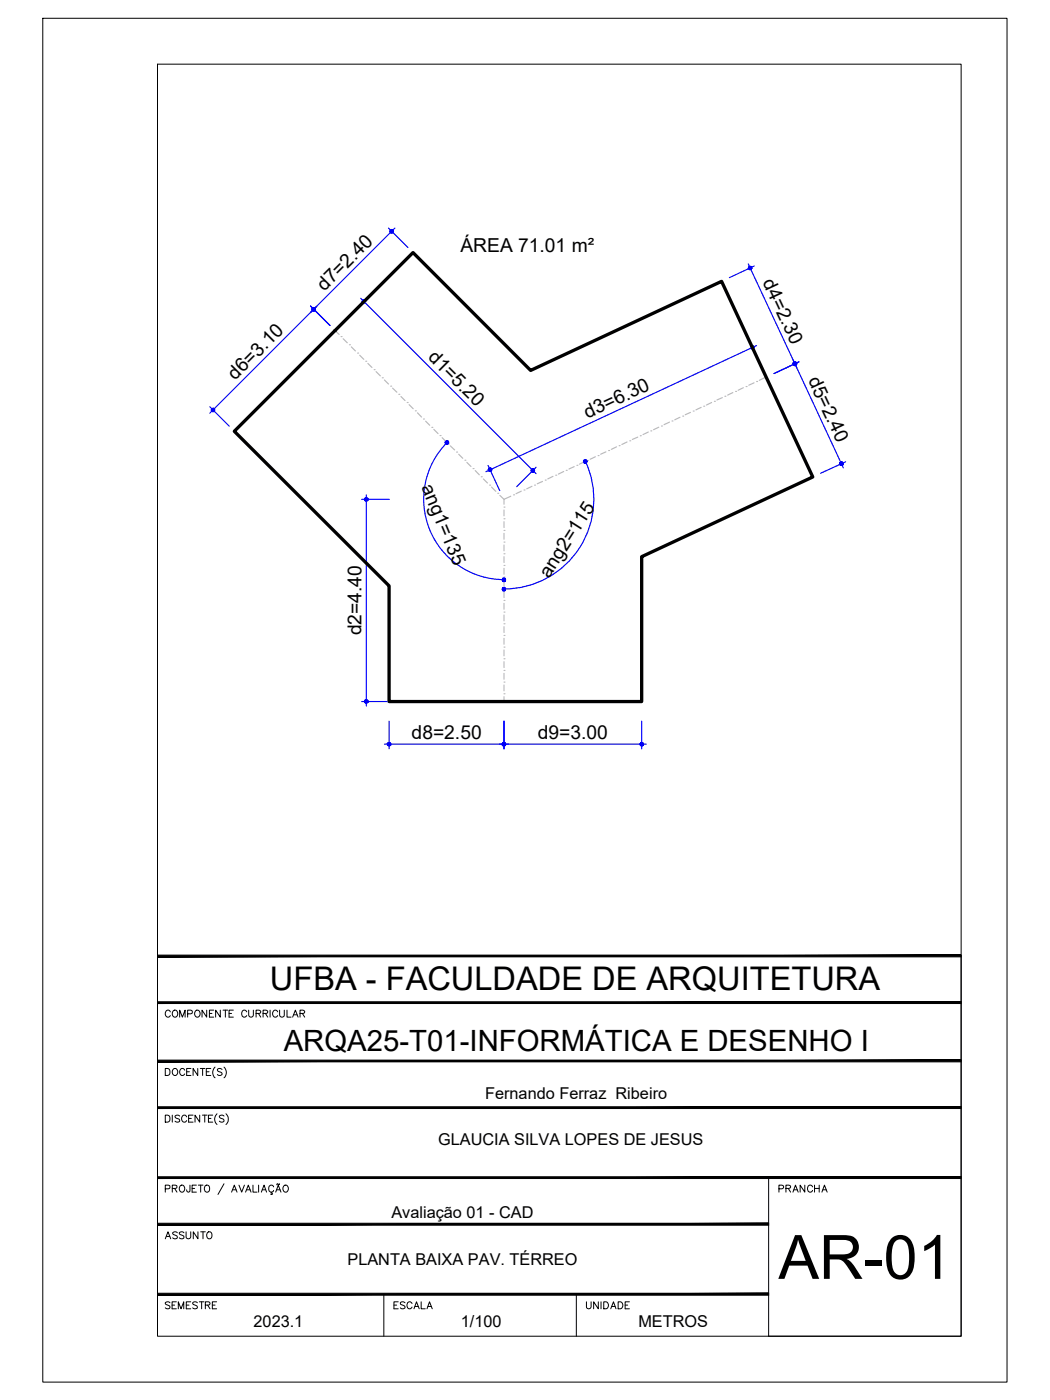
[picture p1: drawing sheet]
<svg xmlns="http://www.w3.org/2000/svg" width="229mm" height="305mm" viewBox="0 0 229 305" stroke-linecap="round" stroke-linejoin="round" font-family="sans-serif">
<!-- layer: ARQ_EIXO CINZA 04 -->
<g fill="none" stroke="#bababa" stroke-width=".25">
<path d="M72.9 72l.9 .8M74.3 73.3h.1M74.7 73.7l.9 .9M76.1 75.1h.1M76.5 75.5l.9 .9M77.9 76.9h.1M78.3 77.3l.9 .9M79.6 78.7h.1M80.1 79.1l.9 .9M81.4 80.5h.1M81.9 80.9l.9 .9M83.2 82.3h.1"/>
<path d="M83.7 82.7l.9 .9M85 84.1h.1M85.5 84.5l.9 .9M86.8 85.9h.1M87.3 86.3l.9 .9M88.6 87.6h.1M89.1 88.1l.9 .9M90.4 89.5h.1M90.9 89.9l.9 .9M92.2 91.2h.1M92.7 91.7l.9 .9M94 93h.1"/>
<path d="M94.4 93.5l1 .9M95.8 94.8h.1M96.3 95.3l.9 .9M97.6 96.6h.1M98 97.1l1 .9M99.4 98.4h.1M99.9 98.9l.9 .9M129.6 99.4l-1.1 .6M130.2 99.2h.1M131.9 98.4l-1.1 .5M132.5 98.1h.1M134.2 97.3l-1.1 .5"/>
<path d="M134.8 97h.1M136.5 96.2l-1.1 .6M137.1 96h.1M138.9 95.2l-1.2 .5M139.4 94.9h.1M141.1 94.1l-1.1 .5M141.7 93.8h.1M143.4 93l-1.1 .6M144 92.8h.1M145.8 91.9l-1.2 .6M146.3 91.7h.1M148 90.8l-1.1 .6"/>
<path d="M148.6 90.6h.1M150.3 89.8l-1.1 .5M150.9 89.5h.1M152.7 88.7l-1.2 .5M153.2 88.4h.1M154.9 87.6l-1.1 .6M155.5 87.4h.1M157.3 86.6l-1.2 .5M157.8 86.3h.1M159.6 85.5l-1.2 .5M160.1 85.2h.1M161.8 84.4l-1.1 .6"/>
<path d="M162.4 84.2h.1M164.2 83.4l-1.2 .5M164.7 83.1h.1M166.8 82.1l-1.5 .7M101.2 100.2h.1M101.6 100.7l.9 .9M103 102h.1M103.5 102.4l.9 1M104.8 103.8h.1M105.2 104.3l.9 .9M106.6 105.6h.1M107 106l.9 1"/>
<path d="M108.4 107.4h.1M108.8 107.9l.9 .8M109.7 118h.1M109.7 115.5h.1M109.7 112.9h.1M109.7 110.4h.1M109.7 111v1.3M109.7 113.6v1.3M109.7 116.1v1.3M109.7 118.7v1.2M111.2 108l-1.5 .7v1.1M111.8 107.7h.1"/>
<path d="M113.5 106.9l-1.1 .6M114.1 106.7h.1M115.8 105.9l-1.1 .5M116.4 105.6h.1M118.1 104.8l-1.1 .5M118.7 104.5h.1M120.4 103.7l-1.1 .6M121 103.5h.1M122.7 102.7l-1.1 .5M123.3 102.4h.1M125 101.6l-1.1 .5M125.6 101.3h.1"/>
<path d="M127.3 100.5l-1.1 .5M127.9 100.2h.1M109.7 138.3h.1M109.7 135.8h.1M109.7 133.3h.1M109.7 130.7h.1M109.7 128.2h.1M109.7 125.6h.1M109.7 123.1h.1M109.7 120.6h.1M109.7 121.2v1.3M109.7 123.7v1.3"/>
<path d="M109.7 126.3v1.3M109.7 128.8v1.3M109.7 131.4v1.2M109.7 133.9v1.3M109.7 136.4v1.3M109.7 139v1.3M109.7 151h.1M109.7 148.5h.1M109.7 146h.1M109.7 143.4h.1M109.7 140.9h.1M109.7 141.5v1.3"/>
<path d="M109.7 144.1v1.2M109.7 146.6v1.3M109.7 149.1v1.3M109.7 151.7v1"/>
</g>
<!-- layer: COTA AZUL -->
<g fill="none" stroke="#00f" stroke-width=".25">
<path d="M84.6 49.7l4.2 4.2M86 49.7l-40.3 40.3M162.9 57.4l10.6 22.7M164.2 57.9l-5.4 2.6M67.6 66.6l4.2 4.3M78.5 64.9l38.2 38.2M79.9 64.9l-4.2 4.3M163.4 74.7l2.5 5.5M164.7 75.2l-58.9 27.5M172.6 78.3l11 23.6M173.9 78.8l-5.4 2.5M45.7 88.6l4.2 4.2"/>
<path d="M97.4 96.3a17.5 17.5 0 0 0-3.8 19.1 17.5 17.5 0 0 0 16.1 10.8M78.7 108.7h6.1M79.8 107.7v46M106.3 101.3l2.5 5.5M116.7 101.7l-4.2 4.3M127.5 100.4a19.5 19.5 0 0 1-17.8 27.8M184.1 100.5l-5.5 2.5M78.7 152.7h6.1M84.7 157v6M109.7 157v6M139.7 157v6M83.7 162h57"/>
</g>
<!-- layer: 0 -->
<g fill="#00f" stroke="#00f" stroke-width=".22">
<path d="M79 65.4l-.1 .2 .3 .1zM78.9 65.6l.3 .1h-.3zM78.9 65.7l.1 .2 .2-.2z"/>
<path d="M79 65.9l.1 .1 .1-.3zM79.2 65.7l.1 .3h-.2zM79.2 65.7l.1 .3 .2-.1z"/>
<path d="M79.2 65.7l.3 .2 .1-.2zM79.2 65.7l.4-.1v.1zM79.5 65.4l-.3 .3 .4-.1z"/>
<path d="M79.3 65.3l-.1 .4 .3-.3zM79.1 65.3h.2l-.1 .4zM79 65.4l.2 .3-.1-.4z"/>
<path d="M116 102.4l.3 .3 .1-.2zM116 102.4l.4-.1v.2zM116 102.4l.4-.1-.1-.1z"/>
<path d="M116.1 102.1l-.1 .3 .3-.2zM115.9 102.1h.2l-.1 .3zM115.7 102.2l.3 .2-.1-.3z"/>
<path d="M115.7 102.2v.1l.3 .1zM115.7 102.3l.3 .1-.3 .1zM115.7 102.5v.2l.3-.3z"/>
<path d="M115.7 102.7l.2 .1 .1-.4zM116 102.4l.1 .4h-.2zM116 102.4l.1 .4 .2-.1z"/>
<path d="M79.5 108.4l.3 .3v-.4zM79.5 108.4l.3 .3-.4-.2zM79.4 108.5v.2h.4z"/>
<path d="M79.4 108.7v.2l.4-.2zM79.4 108.9l.4-.2-.3 .4zM79.8 108.7l-.3 .4h.3z"/>
<path d="M79.8 108.7v.4h.1zM79.8 108.7l.3 .2-.2 .2zM79.8 108.7l.3 .2v-.2z"/>
<path d="M79.8 108.7h.3v-.2zM79.9 108.4l.2 .1-.3 .2zM79.8 108.3v.4l.1-.3z"/>
<path d="M79.8 152.7v.4l.1-.1zM79.8 152.7l.3 .2-.2 .1zM79.8 152.7l.3 .2v-.2z"/>
<path d="M79.8 152.7h.3v-.2zM79.9 152.4l.2 .1-.3 .2zM79.8 152.4v.3l.1-.3z"/>
<path d="M79.5 152.4l.3 .3v-.3zM79.5 152.4l.3 .3-.4-.2zM79.4 152.5v.2h.4z"/>
<path d="M79.4 152.7v.2l.4-.2zM79.4 152.9l.4-.2-.3 .3zM79.8 152.7l-.3 .3 .3 .1z"/>
<path d="M106.3 102.4l.2 .2 .2-.3zM106.7 102.3v.3h-.2zM106.7 102.3v.3h.1z"/>
<path d="M106.7 102.3l.1 .3 .2-.1zM106.7 102.3h.4l-.1 .2zM106.7 102.3h.4l-.1-.2z"/>
<path d="M106.9 101.9l-.2 .4 .3-.2zM106.7 101.9h.2l-.2 .4zM106.6 101.9l.1 .4v-.4z"/>
<path d="M106.4 102.1l.3 .2-.1-.4zM106.4 102.1l.3 .2-.4-.1zM106.3 102.2v.2l.4-.1z"/>
<path d="M164 75.4l-.2 .2 .3-.1zM163.8 75.3l.2 .1-.2 .2zM163.6 75.3l.2 .3v-.3z"/>
<path d="M163.6 75.3l-.1 .1 .3 .2zM163.5 75.4l.3 .2h-.4zM163.4 75.6v.2l.4-.2z"/>
<path d="M163.4 75.8l.2 .1 .2-.3zM163.8 75.6l-.1 .4-.1-.1zM163.8 75.6l-.1 .4h.3z"/>
<path d="M163.8 75.6l.2 .4 .1-.1zM163.8 75.6l.4 .1-.1 .2zM163.8 75.6l.4 .1-.1-.2z"/>
<path d="M163.2 58l-.2 .1 .3 .2zM163 58.1l.3 .2h-.4zM162.9 58.3l.1 .2 .3-.2z"/>
<path d="M163 58.5l.1 .2 .2-.4zM163.3 58.3v.4h-.2zM163.3 58.3v.4h.2z"/>
<path d="M163.3 58.3l.2 .4 .1-.2zM163.3 58.3l.4 .1-.1 .1zM163.3 58.3l.4 .1v-.2z"/>
<path d="M163.5 58l-.2 .3 .4-.1zM163.4 58h.1l-.2 .3zM163.2 58l.1 .3 .1-.3z"/>
<path d="M173.1 79.2l.1 .3 .2-.1zM173.1 79.2h.3v.2zM173.1 79.2h.3v-.2z"/>
<path d="M173.3 78.9l-.2 .3 .3-.2zM173.1 78.8l.2 .1-.2 .3zM172.9 78.9l.2 .3v-.4z"/>
<path d="M172.7 79l.4 .2-.2-.3zM172.7 79l.4 .2h-.4zM172.7 79.2v.1l.4-.1z"/>
<path d="M172.7 79.3l.1 .2 .3-.3zM173.1 79.2l-.1 .4-.2-.1zM173.1 79.2l-.1 .4 .2-.1z"/>
<path d="M172.7 79l.4 .2-.2-.3zM172.7 79l.4 .2h-.4zM172.7 79.2v.1l.4-.1z"/>
<path d="M172.7 79.3l.1 .2 .3-.3zM173.1 79.2l-.1 .4-.2-.1zM173.1 79.2l-.1 .4 .2-.1z"/>
<path d="M173.1 79.2l.1 .3 .2-.1zM173.1 79.2h.3v.2zM173.1 79.2h.3v-.2z"/>
<path d="M173.3 78.9l-.2 .3 .3-.2zM173.1 78.8l.2 .1-.2 .3zM172.9 78.9l.2 .3v-.4z"/>
<path d="M183.2 101l.1 .3 .2-.1zM183.2 101h.4l-.1 .2zM183.2 101h.4l-.1-.2z"/>
<path d="M183.4 100.6l-.2 .4 .3-.2zM183.2 100.6h.2l-.2 .4zM183 100.6l.2 .4v-.4z"/>
<path d="M182.9 100.7l.3 .3-.2-.4zM182.9 100.7l.3 .3-.4-.1zM182.8 100.9v.2l.4-.1z"/>
<path d="M182.8 101.1l.2 .2 .2-.3zM183.2 101v.3h-.2zM183.2 101v.3h.1z"/>
<path d="M68.4 67l-.1 .4 .3-.3zM68.2 67h.2l-.1 .4zM68 67.1l.3 .3-.1-.4z"/>
<path d="M68 67.1l-.1 .1 .4 .2zM67.9 67.2l.4 .2h-.4zM67.9 67.4l.1 .2 .3-.2z"/>
<path d="M68 67.6l.2 .1 .1-.3zM68.3 67.4l.1 .3h-.2zM68.3 67.4l.1 .3 .2-.1z"/>
<path d="M68.3 67.4l.3 .2 .1-.2zM68.3 67.4l.4-.2v.2zM68.6 67.1l-.3 .3 .4-.2z"/>
<path d="M46.4 89.2l-.3 .3 .2 .1zM46.4 89.2l.1 .4h-.2zM46.4 89.2l.1 .4 .2-.1z"/>
<path d="M46.4 89.2l.3 .3v-.1zM46.4 89.2h.3v.2zM46.4 89.2h.3v-.2z"/>
<path d="M46.5 88.9l-.1 .3 .3-.2zM46.3 88.9h.2l-.1 .3zM46.1 89l.3 .2-.1-.3z"/>
<path d="M46.1 89l-.1 .2h.4zM46 89.2h.4l-.4 .2zM46 89.4l.1 .1 .3-.3z"/>
<path d="M68 67.6l.2 .1 .1-.3zM68.3 67.4l.1 .3h-.2zM68.3 67.4l.1 .3 .2-.1z"/>
<path d="M68.3 67.4l.3 .2 .1-.2zM68.3 67.4l.4-.2v.2zM68.6 67.1l-.3 .3 .4-.2z"/>
<path d="M68.4 67l-.1 .4 .3-.3zM68.2 67h.2l-.1 .4zM68 67.1l.3 .3-.1-.4z"/>
<path d="M68 67.1l-.1 .1 .4 .2zM67.9 67.2l.4 .2h-.4zM67.9 67.4l.1 .2 .3-.2z"/>
<path d="M85.4 50l-.1 .4 .3-.3zM85.2 50h.2l-.1 .4zM85 50.1l.3 .3-.1-.4z"/>
<path d="M85 50.1l-.1 .1 .4 .2zM84.9 50.2l.4 .2-.4 .1zM84.9 50.5l.1 .1 .3-.2z"/>
<path d="M85 50.6l.2 .1 .1-.3zM85.3 50.4l.1 .3h-.2zM85.3 50.4l.1 .3 .2-.1z"/>
<path d="M85.3 50.4l.3 .2v-.1zM85.3 50.4l.3-.2v.3zM85.3 50.4l.3-.2v-.1z"/>
<path d="M109.7 162h.4l-.1-.2zM109.9 161.7l.1 .1-.3 .2zM109.7 161.7v.3l.2-.3z"/>
<path d="M109.5 161.7l.2 .3v-.3zM109.5 161.7l.2 .3-.3-.2zM109.4 161.8l-.1 .2h.4z"/>
<path d="M109.3 162l.1 .2 .3-.2zM109.4 162.2l.3-.2-.2 .3zM109.7 162l-.2 .3 .2 .1z"/>
<path d="M109.7 162v.4l.2-.1zM109.7 162l.3 .2-.1 .1zM109.7 162l.3 .2 .1-.2z"/>
<path d="M84.3 162l.1 .2 .3-.2zM84.4 162.2l.3-.2-.2 .3zM84.7 162l-.2 .3 .2 .1z"/>
<path d="M84.7 162v.4l.2-.1zM84.7 162l.3 .2-.1 .1zM84.7 162l.3 .2 .1-.2z"/>
<path d="M84.7 162h.4l-.1-.2zM84.9 161.7l.1 .1-.3 .2zM84.7 161.7v.3l.2-.3z"/>
<path d="M84.5 161.7l.2 .3v-.3zM84.4 161.8l.1-.1 .2 .3zM84.4 161.8l-.1 .2h.4z"/>
<path d="M139.7 162h.4l-.1-.2zM139.9 161.7l.1 .1-.3 .2zM139.7 161.7v.3l.2-.3z"/>
<path d="M139.5 161.7l.2 .3v-.3zM139.5 161.7l.2 .3-.3-.2zM139.4 161.8l-.1 .2h.4z"/>
<path d="M139.3 162l.1 .2 .3-.2zM139.4 162.2l.3-.2-.2 .3zM139.7 162l-.2 .3 .2 .1z"/>
<path d="M139.7 162v.4l.2-.1zM139.7 162l.3 .2-.1 .1zM139.7 162l.3 .2 .1-.2z"/>
<path d="M109.3 162l.1 .2 .3-.2zM109.4 162.2l.3-.2-.2 .3zM109.7 162l-.2 .3 .2 .1z"/>
<path d="M109.7 162v.4l.2-.1zM109.7 162l.3 .2-.1 .1zM109.7 162l.3 .2 .1-.2z"/>
<path d="M109.7 162h.4l-.1-.2zM109.9 161.7l.1 .1-.3 .2zM109.7 161.7v.3l.2-.3z"/>
<path d="M109.5 161.7l.2 .3v-.3zM109.5 161.7l.2 .3-.3-.2zM109.4 161.8l-.1 .2h.4z"/>
<path d="M97.4 96l-.1 .4 .3-.3zM97.2 96h.2l-.1 .4zM97.1 96.1l.2 .3-.1-.4z"/>
<path d="M97.1 96.1l-.2 .1 .4 .2zM96.9 96.2l.4 .2h-.4zM96.9 96.4l.2 .2 .2-.2z"/>
<path d="M97.1 96.6l.1 .1 .1-.3zM97.3 96.4l.1 .3h-.2zM97.3 96.4l.1 .3 .2-.1z"/>
<path d="M97.3 96.4l.3 .2 .1-.2zM97.3 96.4l.4-.2v.2zM97.6 96.1l-.3 .3 .4-.2z"/>
<path d="M109.7 126.2h.4l-.1-.1zM109.9 125.9l.1 .2-.3 .1zM109.7 125.9v.3l.2-.3z"/>
<path d="M109.5 125.9l.2 .3v-.3zM109.5 125.9l.2 .3-.3-.1zM109.4 126.1l-.1 .1h.4z"/>
<path d="M109.3 126.2l.1 .2 .3-.2zM109.4 126.4l.3-.2-.2 .4zM109.7 126.2l-.2 .4h.2z"/>
<path d="M109.7 126.2v.4h.2zM109.7 126.2l.3 .2-.1 .2zM109.7 126.2l.3 .2 .1-.2z"/>
<path d="M109.3 128.3l.1 .1 .3-.1zM109.4 128.4l.3-.1-.2 .3zM109.7 128.3l-.2 .3 .2 .1z"/>
<path d="M109.7 128.3v.4l.2-.1zM109.7 128.3l.3 .1-.1 .2zM109.7 128.3l.3 .1 .1-.1z"/>
<path d="M109.7 128.3h.4l-.1-.2zM109.9 127.9l.1 .2-.3 .2zM109.7 127.9v.4l.2-.4z"/>
<path d="M109.5 127.9l.2 .4v-.4zM109.5 127.9l.2 .4-.3-.2zM109.4 128.1l-.1 .2h.4z"/>
<path d="M127.3 100.1l-.2 .1 .3 .3zM127.1 100.2l.3 .3-.4-.1zM127 100.4l.1 .2 .3-.1z"/>
<path d="M127.1 100.6l.1 .2 .2-.3zM127.4 100.5v.3h-.2zM127.4 100.5v.3h.2z"/>
<path d="M127.4 100.5l.2 .3 .1-.1zM127.4 100.5h.4l-.1 .2zM127.4 100.5h.4v-.2z"/>
<path d="M127.6 100.2l-.2 .3 .4-.2zM127.5 100.1l.1 .1-.2 .3zM127.3 100.1l.1 .4 .1-.4z"/>
</g>
<path d="M51 93.9l38.9-38.9 25.6 25.6 41.6-19.3 19.9 42.5-37.3 17.4v31.5h-55v-25.1z" fill="none" stroke="#000" stroke-width=".72"/>
<!-- layer: MRG_EXTERNA -->
<path d="M9.3 4h209.9v296.9h-209.9z" fill="none" stroke="#000" stroke-width=".22"/>
<!-- layer: MRG_INTERNA -->
<path d="M34.3 14h175v276.9h-175z" fill="none" stroke="#000" stroke-width=".22"/>
<!-- layer: SIMB_01 -->
<g fill="#000" stroke="#000" stroke-width=".22">
<path d="M34.3 218.1v.4l175-.4zM34.3 218.5l175-.4v.4z"/>
<path d="M34.3 207.9v.4l175-.4zM34.3 208.3l175-.4v.4z"/>
<path d="M34.3 230.8v.4l175-.4zM34.3 231.2l175-.4v.4z"/>
<path d="M34.3 256.2v.4l175-.4zM34.3 256.6l175-.4v.4z"/>
<path d="M34.3 241v.3l175-.3zM34.3 241.3l175-.3v.3z"/>
<path d="M34.3 266.3v.4l133-.4zM34.3 266.7l133-.4v.4z"/>
<path d="M34.3 282h133v-.4zM34.3 281.6h133l-133 .4z"/>
</g>
<g fill="none" stroke="#000" stroke-width=".22">
<path d="M45 219.9v1.5l-1-1.5v1.5M46.5 219.9h-.9v1.5h.9M48 219.9v1.5l-1.1-1.5v1.5M48.6 219.9h1M49.1 219.9v1.5M50.8 219.9h-.9v1.5h.9M54.1 219.9v1.1l.5 .4h.3l.3-.4v-1.1M58.8 219.9v1.5M60.9 219.9v1.1l.4 .4 .5-.2 .1-1.3M62.5 219.9v1.5h.9M209.3 208.1v82.8h-42v-34.5M36 232.6h.5a.82 .82 0 0 1 .5 .8 .82 .82 0 0 1-.5 .7h-.5z"/>
<path d="M37.1 220.3a.56 .56 0 0 0-.7-.4 .56 .56 0 0 0-.4 .6 .63 .63 0 0 0 .2 .8 .63 .63 0 0 0 .9-.2M37.7 220.1a.72 .72 0 0 1 1 .2 .72 .72 0 0 1-.3 1.1 .72 .72 0 0 1-.9-.4 .72 .72 0 0 1 .2-.9zM37.7 232.8a.72 .72 0 0 1 1 .2 .72 .72 0 0 1-.3 1.1 .72 .72 0 0 1-.9-.4 .72 .72 0 0 1 .2-.9zM39.1 221.4v-1.5l.6 1.5 .6-1.5v1.5M40.2 233a.56 .56 0 0 0-.6-.4 .56 .56 0 0 0-.5 .6 .63 .63 0 0 0 .3 .8 .63 .63 0 0 0 .8-.2M40.6 233.3h.6M40.9 220.7l.9-.1v-.5l-.3-.2h-.6v1.5M41.6 232.6h-1v1.5h1M42.7 220a.71 .71 0 0 1 .9 .7 .71 .71 0 0 1-.9 .7l-.3-.5v-.4zM43.1 232.6v1.5l-1.1-1.5v1.5M43.6 232.6h1M44.1 232.6v1.5"/>
<path d="M44.9 233.3h.6M45.6 220.6h.5M45.9 232.6h-1v1.5h1M46.8 232.3a1.57 1.57 0 0 0 0 2.4M48.3 232.8l-.3-.2-.7 .2 .2 .4 .5 .2 .3 .3v.2l-.3 .2-.7-.2M48.8 232.3a1.57 1.57 0 0 1 0 2.4M49.9 220.6h.5M53.7 220.3a.56 .56 0 0 0-.6-.4 .56 .56 0 0 0-.5 .6 .63 .63 0 0 0 .3 .8 .63 .63 0 0 0 .8-.2M55.8 220.6h.8l.2-.4-.4-.3h-.6v1.5M56.3 220.6l.5 .8M57.3 220.6h.8l.2-.4-.4-.3h-.6v1.5M57.8 220.6l.5 .8"/>
<path d="M60.5 220.3a.56 .56 0 0 0-.7-.4 .56 .56 0 0 0-.4 .6 .63 .63 0 0 0 .2 .8 .63 .63 0 0 0 .9-.2M63.7 221.4l.6-1.5 .6 1.5M63.9 220.9h.7M65.3 220.6h.9l.1-.4-.3-.3h-.7v1.5M65.8 220.6l.5 .8M36 242.8h.5a.82 .82 0 0 1 .5 .7 .82 .82 0 0 1-.5 .8h-.5zM36 258.8l.9-.1 .1-.6-1-.1v1.5M37.5 258.7l1-.1v-.5l-1-.1v1.5M37.5 242.8v1.5M38 258.7l.5 .8M39.1 243l-.3-.2-.7 .2 .2 .4 .7 .3 .1 .2v.2l-.3 .2-.7-.2M39.2 258.2a.72 .72 0 0 1 1 .2 .72 .72 0 0 1-.3 1.1 .72 .72 0 0 1-.9-.4 .72 .72 0 0 1 .2-.9z"/>
<path d="M40.6 243.2a.56 .56 0 0 0-.6-.4 .56 .56 0 0 0-.5 .6 .63 .63 0 0 0 .3 .8 .63 .63 0 0 0 .8-.2M41.1 243.5h.6M41.4 258l-.1 1.4-.4 .1-.2-.1-.1-.4M41.8 258.7h.6M42 242.8h-.9v1.5h.9M42.8 258h-1v1.5h1M43.2 258h1M43.5 242.8v1.5l-1-1.5v1.5M43.7 258v1.5M44.1 242.8h1M44.6 242.8v1.5M44.6 258.2a.63 .63 0 0 1 .8-.1 .63 .63 0 0 1 .2 .9 .57 .57 0 0 1-.5 .6 .57 .57 0 0 1-.6-.6z"/>
<path d="M45.4 243.5h.5M46.3 242.8h-.9v1.5h.9M47.2 242.5a1.57 1.57 0 0 0 0 2.3M48.8 243l-.4-.2-.6 .2 .1 .4 .7 .3 .2 .2v.2l-.4 .2-.6-.2M48.8 257.7l-1.3 2.4M49.2 242.5a1.57 1.57 0 0 1 0 2.3M50.4 259.5l.6-1.5 .6 1.5M50.7 259h.7M52 258l.6 1.5 .6-1.5M53.5 259.5l.6-1.5 .6 1.5M53.7 259h.7M55.1 258v1.5h.9"/>
<path d="M56.3 258v1.5M56.9 259.5l.6-1.5 .5 1.5M57.1 259h.7M59.1 259.5v.3l.2 .2h-.4M59.6 258.4a.6 .6 0 0 0-.9-.3 .6 .6 0 0 0-.2 .9 .54 .54 0 0 0 .4 .5 .54 .54 0 0 0 .7-.3M60 259.5l.6-1.5 .6 1.5M60.2 259h.8M60.3 257.8l-.1 .1M60.3 257.8h.2M60.5 257.8l.1 .1M60.6 257.9h.2M60.9 257.7l-.1 .2"/>
<path d="M61.8 258.2a.72 .72 0 0 1 1 .2 .72 .72 0 0 1-.3 1.1 .72 .72 0 0 1-.9-.4 .72 .72 0 0 1 .2-.9zM83.6 281.8v9.1M125.5 281.8v9.1"/>
</g>
<text font-size="13.3" x="169.5" y="278.4">AR-01</text>
<text font-size="7.1" x="58.8" y="215.6">UFBA - FACULDADE DE ARQUITETURA</text>
<text font-size="6.4" x="61.8" y="228.9">ARQA25-T01-INFORMÁTICA E DESENHO I</text>
<g font-size="4.4">
<text x="168.3" y="260.7">PRANCHA</text>
<text x="34.9" y="270.9">ASSUNTO</text>
<text x="34.9" y="286.1">SEMESTRE</text>
<text x="84.7" y="286.1">ESCALA</text>
<text x="126.3" y="286.1">UNIDADE</text>
</g>
<g font-size="4.2">
<text x="100.2" y="54.8">ÁREA 71.01 m²</text>
<text x="70.7" y="63.5" transform="rotate(-45 70.7 63.5)">d7=2.40</text>
<text x="165.9" y="61.4" transform="rotate(65 165.9 61.4)">d4=2.30</text>
<text x="93" y="77.9" transform="rotate(45 93 77.9)">d1=5.20</text>
<text x="51.2" y="82.9" transform="rotate(-45 51.2 82.9)">d6=3.10</text>
<text x="175.9" y="82.7" transform="rotate(65 175.9 82.7)">d5=2.40</text>
<text x="127.9" y="91.2" transform="rotate(-25 127.9 91.2)">d3=6.30</text>
<text x="91.7" y="106" transform="rotate(67 91.7 106)">ang1=135</text>
<text x="119.5" y="126.1" transform="rotate(-57 119.5 126.1)">ang2=115</text>
<text x="78.7" y="138.3" transform="rotate(-90 78.7 138.3)">d2=4.40</text>
<text x="89.6" y="161">d8=2.50</text>
<text x="117.1" y="161">d9=3.00</text>
</g>
<g font-size="3.5">
<text x="105.6" y="239.3">Fernando Ferraz Ribeiro</text>
<text x="95.4" y="249.3">GLAUCIA SILVA LOPES DE JESUS</text>
<text x="85.2" y="265.2">Avaliação 01 - CAD</text>
<text x="75.6" y="275.4">PLANTA BAIXA PAV. TÉRREO</text>
<text x="55.2" y="289">2023.1</text>
<text x="100.3" y="289">1/100</text>
<text x="139" y="289">METROS</text>
</g>
</svg>
